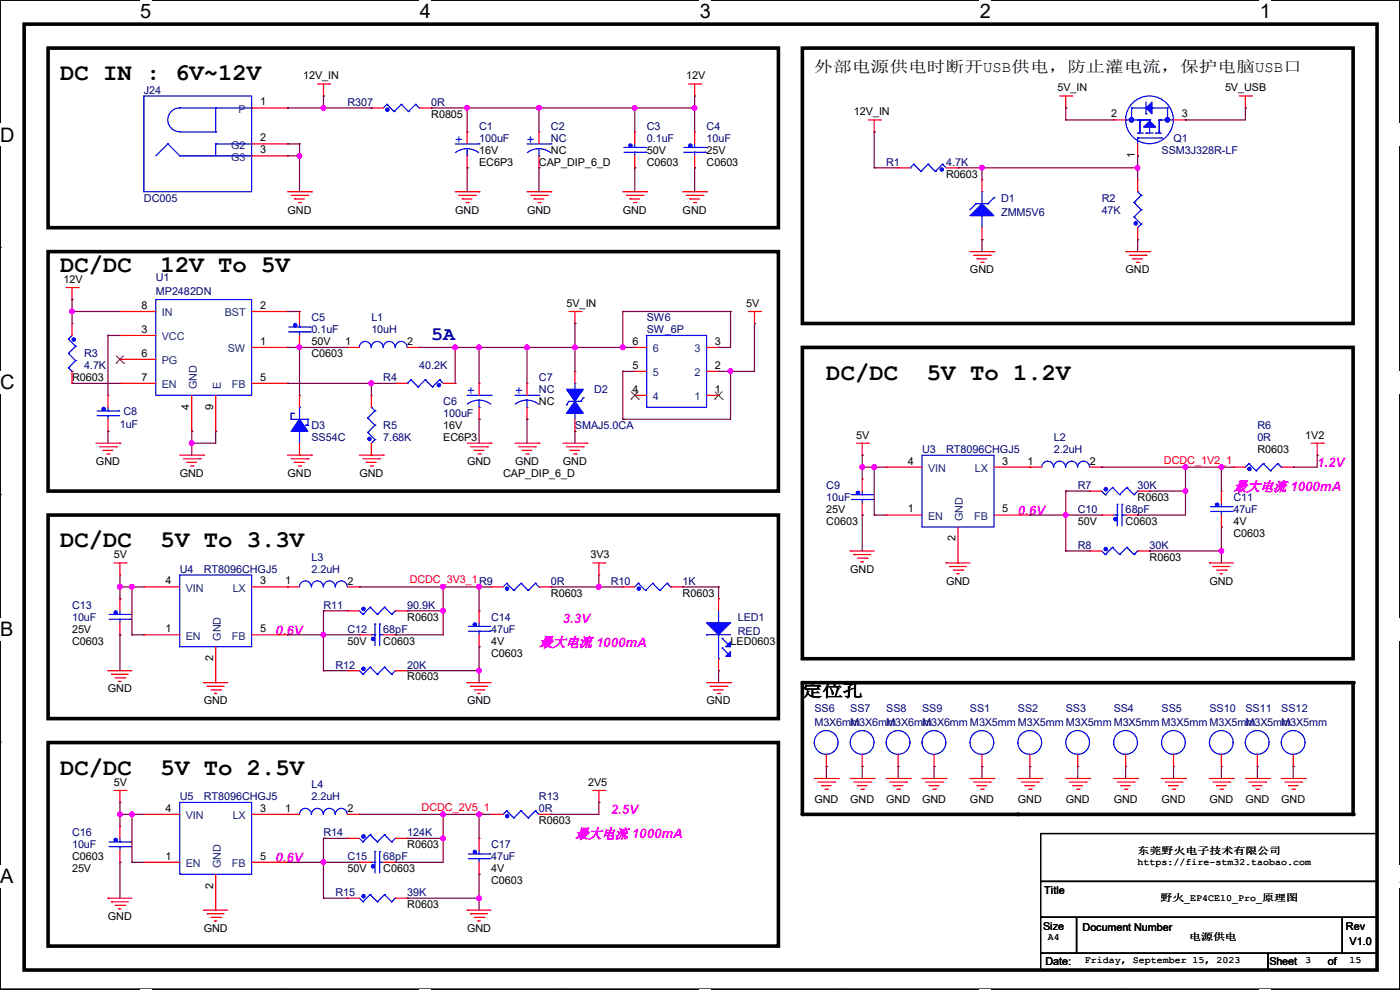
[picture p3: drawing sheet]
<svg xmlns="http://www.w3.org/2000/svg" width="297mm" height="210mm" viewBox="0 0 297 210" stroke-linecap="round" stroke-linejoin="round" font-family="sans-serif">
<path d="M0 0h297v209.8h-297z" fill="none" stroke="#000" stroke-width=".25"/>
<g fill="#fff">
<path d="M29.7 0h2.4v4.8h-2.4z"/>
<path d="M29.7 209.8h2.4v.2h-2.4z"/>
</g>
<path d="M59.4 0h.1M59.4 209.8h.1" fill="none" stroke="#000" stroke-width=".25"/>
<g fill="#fff">
<path d="M89.1 0h2.3v4.8h-2.3z"/>
<path d="M89.1 209.8h2.3v.2h-2.3z"/>
</g>
<path d="M118.8 0h.1M118.8 209.8h.1" fill="none" stroke="#000" stroke-width=".25"/>
<g fill="#fff">
<path d="M148.5 0h2.3v4.8h-2.3z"/>
<path d="M148.5 209.8h2.3v.2h-2.3z"/>
</g>
<path d="M178.2 0h.1M178.2 209.8h.1" fill="none" stroke="#000" stroke-width=".25"/>
<g fill="#fff">
<path d="M207.9 0h2.3v4.8h-2.3z"/>
<path d="M207.9 209.8h2.3v.2h-2.3z"/>
</g>
<path d="M237.6 0h.1M237.6 209.8h.1" fill="none" stroke="#000" stroke-width=".25"/>
<g fill="#fff">
<path d="M267.3 0h2.3v4.8h-2.3z"/>
<path d="M267.3 209.8h2.3v.2h-2.3z"/>
<path d="M0 26.2h3.1v4.8h-3.1z"/>
<path d="M297 26.2v4.8z"/>
<path d="M0 78.7h3.1v4.7h-3.1z"/>
<path d="M297 78.7v4.7z"/>
</g>
<path d="M0 52.5h.1M297 52.5h.1" fill="none" stroke="#000" stroke-width=".25"/>
<g fill="#fff">
<path d="M0 131.1h2.9v4.8h-2.9z"/>
<path d="M297 131.1v4.8z"/>
</g>
<path d="M0 104.9h.1M297 104.9h.1" fill="none" stroke="#000" stroke-width=".25"/>
<g fill="#fff">
<path d="M0 183.6h2.9v4.7h-2.9z"/>
<path d="M296.9 183.6h.1v4.7h-.1z"/>
</g>
<path d="M0 157.4h.1M297 157.4h.1M220.8 176.8h71.3v10.2h-71.3zM220.8 187h71.3v7.6h-71.3zM220.8 194.6h7.6v7.6h-7.6zM228.4 194.6h56.4v7.6h-56.4zM284.8 194.6h7.3v7.6h-7.3zM220.8 202.2h48.2v3.6h-48.2zM269 202.2h23.1v3.6h-23.1z" fill="none" stroke="#000" stroke-width=".25"/>
<path d="M5.1 5.1h287v200.7h-287zM10.2 10.2h154.9v38.1h-154.9zM170.2 10.2h116.9v58.4h-116.9zM10.2 53.4h154.9v50.8h-154.9zM170.2 73.7h116.9v66h-116.9zM10.2 109.3h154.9v43.1h-154.9zM10.2 157.5h154.9v43.2h-154.9zM170.2 144.8h116.9v28h-116.9z" fill="none" stroke="#000" stroke-width=".76"/>
<g fill="#000">
<circle cx="170.2" cy="144.8" r=".38"/>
<circle cx="287.1" cy="144.8" r=".38"/>
<circle cx="170.2" cy="172.8" r=".38"/>
<circle cx="215.9" cy="172.8" r=".38"/>
<circle cx="287.1" cy="172.8" r=".38"/>
</g>
<g fill="none" stroke="#f00" stroke-width=".25">
<path d="M67.4 17.8h2.5M68.6 17.8v2.6M69.9 17.8h.1M146.1 17.8h2.5M147.4 17.8v2.6M148.6 17.8h.1M53.4 22.9h7.6M53.4 30.5h7.6M53.4 33.1h7.6M61 22.9h.1M61 30.5h.1M61 33.1h.1"/>
<path d="M68.6 20.4h.1M78.8 22.9h.1M78.8 22.9h2.5M88.9 22.9h2.6M91.5 22.9h.1M99.1 28h.1M99.1 35.6h.1M99.1 28v2.5M99.1 33.1v2.5M114.3 28h.1M114.3 35.6h.1M114.3 28v2.5"/>
<path d="M114.3 33.1v2.5M134.7 28h.1M134.7 35.6h.1M134.7 28v2.5M134.7 33.1v2.5M147.4 20.4h.1M147.4 28h.1M147.4 35.6h.1M147.4 28v2.5M147.4 33.1v2.5M184.2 25.4h2.5M185.5 28h.1"/>
<path d="M185.5 25.4v2.6M186.7 25.4h.1M190.5 35.6h.1M190.5 35.6h2.6M200.7 35.6h2.5M203.2 35.6h.1M208.3 38.1h.1M208.3 38.1v2.6M224.8 20.4h2.6M226.1 22.9h.1M226.1 20.4v2.5M227.4 20.4h.1"/>
<path d="M236.3 25.4h.1M236.3 25.4h2.5M241.3 33.1h.1M241.3 38.1h.1M241.3 30.5v2.6M241.3 38.1v2.6M249 25.4h2.5M251.5 25.4h.1M262.9 20.4h2.6M264.2 22.9h.1M264.2 20.4v2.5M265.5 20.4h.1"/>
<path d="M61 40.7h5.1M61.8 41.4h3.5M62.5 42.2h.1M62.5 42.2h2.1M63.3 43h.5M63.8 43h.1M65.3 41.4h.1M66.1 40.7h.1M96.6 40.7h5M97.3 41.4h3.6M98.1 42.2h.1M98.1 42.2h2"/>
<path d="M98.8 43h.6M99.4 43h.1M100.9 41.4h.1M101.6 40.7h.1M111.8 40.7h5.1M112.6 41.4h3.5M113.3 42.2h.1M113.3 42.2h2.1M114.1 43h.5M114.6 43h.1M116.1 41.4h.1M116.9 40.7h.1"/>
<path d="M132.1 40.7h5.1M132.9 41.4h3.5M133.6 42.2h.1M133.6 42.2h2.1M134.4 43h.5M134.9 43h.1M136.4 41.4h.1M137.2 40.7h.1M144.8 40.7h5.1M145.6 41.4h3.5M146.3 42.2h.1M146.3 42.2h2.1"/>
<path d="M147.1 43h.5M147.6 43h.1M149.1 41.4h.1M149.9 40.7h.1M205.8 53.4h5.1M206.5 54.1h3.6M207.3 54.9h.1M207.3 54.9h2M208.1 55.7h.5M208.3 50.8h.1M208.3 48.3v2.5M208.6 55.7h.1"/>
<path d="M210.1 54.1h.1M210.9 53.4h.1M238.8 53.4h5.1M239.6 54.1h3.5M240.3 54.9h.1M240.3 54.9h2.1M241.1 55.7h.5M241.3 50.8h.1M241.3 48.3v2.5M241.6 55.7h.1M243.1 54.1h.1M243.9 53.4h.1"/>
<path d="M14 61h2.6M15.3 63.5h.1M15.3 68.6h.1M15.3 61v2.5M15.3 68.6v2.6M15.3 78.8v2.5M16.6 61h.1M25.4 66.1h.1M25.4 71.2h.1M25.4 76.2h.1M25.4 66.1h7.7M25.4 71.2h7.7"/>
<path d="M25.4 76.2h7.7M53.4 66.1h7.6M53.4 73.7h7.6M61 66.1h.1M61 73.7h.1M63.5 66.1h.1M63.5 73.7h.1M63.5 66.1v2.5M63.5 71.2v2.5M73.7 73.7h.1M73.7 73.7h2.5M86.4 73.7h2.5"/>
<path d="M88.9 73.7h.1M120.7 66.1h2.5M122 68.6h.1M122 78.8h.1M122 66.1v2.5M122 78.8v2.5M123.2 66.1h.1M134.7 78.8h.1M134.7 73.7h.1M134.7 73.7h2.5M134.7 78.8h2.5M149.9 73.7h2.5"/>
<path d="M149.9 78.8h2.5M152.4 78.8h.1M152.4 73.7h.1M158.8 66.1h2.5M160.1 68.6h.1M160.1 66.1v2.5M161.3 66.1h.1M15.3 81.3h.1M20.4 94h5M21.1 94.8h3.6M21.9 95.5h.1M21.9 95.5h2"/>
<path d="M22.6 96.3h.6M22.9 83.9h.1M22.9 91.5h.1M22.9 83.9v2.5M22.9 88.9v2.6M23.2 96.3h.1M24.7 94.8h.1M25.4 94h.1M25.4 81.3h.1M25.4 81.3h7.7M38.1 96.6h5.1M38.9 97.3h3.6"/>
<path d="M39.7 98.1h.1M39.7 98.1h2M40.4 98.8h.5M40.7 91.5h.1M40.7 83.9v7.6M40.9 98.8h.1M42.5 97.3h.1M43.2 96.6h.1M45.8 91.5h.1M45.8 83.9v7.6M53.4 81.3h7.6M61 81.3h.1"/>
<path d="M61 96.6h5.1M61.8 97.3h3.5M62.5 98.1h.1M62.5 98.1h2.1M63.3 98.8h.5M63.5 96.6h.1M63.5 83.9h.1M63.5 83.9v2.5M63.5 94v2.6M63.8 98.8h.1M65.3 97.3h.1M66.1 96.6h.1"/>
<path d="M76.2 96.6h5.1M77 97.3h3.6M77.8 98.1h.1M77.8 98.1h2M78.5 98.8h.5M78.8 96.6h.1M78.8 83.9h.1M78.8 83.9v2.5M78.8 94v2.6M79 98.8h.1M80.6 97.3h.1M81.3 96.6h.1"/>
<path d="M83.9 81.3h.1M83.9 81.3h2.5M94 81.3h2.6M96.6 81.3h.1M99.1 94h5.1M99.9 94.8h3.5M100.6 95.5h.1M100.6 95.5h2.1M101.4 96.3h.5M101.6 81.3h.1M101.6 88.9h.1M101.6 81.3v2.6"/>
<path d="M101.6 86.4v2.5M101.9 96.3h.1M103.4 94.8h.1M104.2 94h.1M109.3 94h5M110 94.8h3.6M110.8 95.5h.1M110.8 95.5h2M111.5 96.3h.6M111.8 81.3h.1M111.8 88.9h.1M111.8 81.3v2.6"/>
<path d="M111.8 86.4v2.5M112.1 96.3h.1M113.6 94.8h.1M114.3 94h.1M119.4 94h5.1M120.2 94.8h3.5M120.9 95.5h.1M120.9 95.5h2.1M121.7 96.3h.5M122 91.5h.1M122 88.9v2.6M122.2 96.3h.1"/>
<path d="M123.7 94.8h.1M124.5 94h.1M134.7 83.9h.1M134.7 83.9h2.5M149.9 83.9h2.5M152.4 83.9h.1M181.7 94h2.5M182.9 96.6h.1M182.9 94v2.6M184.2 94h.1M188 99.1h.1M188 99.1h7.6"/>
<path d="M210.9 99.1h10.1M218.5 99.1h.1M231.2 99.1h2.5M233.7 99.1h.1M261.7 99.1h.1M261.7 99.1h2.5M271.8 99.1h2.6M274.4 99.1h.1M278.2 94h2.5M279.4 96.6h.1M279.4 94v2.6M280.7 94h.1"/>
<path d="M24.2 119.4h2.5M25.4 119.4v2.6M26.7 119.4h.1M125.8 119.4h2.5M127 119.4v2.6M128.3 119.4h.1M180.4 116.9h.1M180.4 116.9h5.1M181.1 117.6h.1M181.1 117.6h3.6M181.9 118.4h2M182.7 119.2h.1"/>
<path d="M182.7 119.2h.5M182.9 101.6h.1M182.9 109.3h.1M182.9 101.6v2.6M182.9 106.7v2.6M183.9 118.4h.1M188 109.3h.1M188 109.3h7.6M200.7 119.4h.1M200.7 119.4h5.1M203.2 119.4h.1M203.2 111.8v7.6"/>
<path d="M210.9 109.3h7.6M218.5 109.3h.1M231.2 104.2h.1M231.2 116.9h.1M231.2 116.9h2.5M231.2 104.2h2.5M233.7 109.3h.1M233.7 109.3h2.6M238.8 109.3h2.5M241.3 109.3h.1M241.3 116.9h2.6M241.3 104.2h2.6"/>
<path d="M243.9 104.2h.1M243.9 116.9h.1M256.6 119.4h.1M256.6 119.4h5.1M259.1 104.2h.1M259.1 111.8h.1M259.1 104.2v2.5M259.1 109.3v2.5M25.4 122h.1M25.4 127h.1M25.4 134.7h.1M25.4 127v2.6"/>
<path d="M25.4 132.1v2.6M30.5 124.5h.1M30.5 134.7h.1M30.5 134.7h7.6M30.5 124.5h7.6M45.8 137.2v7.6M53.4 134.7h7.6M53.4 124.5h10.1M61 134.7h.1M61 124.5h.1M73.7 129.6h.1M73.7 124.5h2.5"/>
<path d="M73.7 129.6h2.5M76.2 134.7h.1M76.2 124.5h.1M76.2 134.7h2.6M81.3 134.7h2.6M83.9 134.7h.1M83.9 129.6h2.5M86.4 129.6h.1M101.6 129.6h.1M101.6 137.2h.1M101.6 129.6v2.5M101.6 134.7v2.5"/>
<path d="M104.2 124.5h.1M104.2 124.5h2.5M114.3 124.5h2.6M116.9 124.5h.1M127 122h.1M132.1 124.5h.1M132.1 124.5h2.6M142.3 124.5h2.5M144.8 124.5h.1M152.4 127h.1M152.4 127v2.6M152.4 139.7v2.6"/>
<path d="M201.5 120.2h.1M201.5 120.2h3.5M202.2 120.9h2.1M203 121.7h.1M203 121.7h.5M204.3 120.9h.1M257.3 120.2h.1M257.3 120.2h3.6M258.1 120.9h2M258.9 121.7h.1M258.9 121.7h.5M260.1 120.9h.1"/>
<path d="M22.9 142.3h.1M22.9 142.3h5.1M23.7 143h.1M23.7 143h3.5M24.4 143.8h2.1M25.2 144.6h.1M25.2 144.6h.5M26.5 143.8h.1M43.2 144.8h.1M43.2 144.8h5.1M44 145.6h.1M44 145.6h3.5"/>
<path d="M44.7 146.3h2.1M45.5 147.1h.1M45.5 147.1h.5M45.8 144.8h.1M46.8 146.3h.1M73.7 142.3h.1M73.7 142.3h2.5M83.9 142.3h2.5M86.4 142.3h.1M99.1 144.8h.1M99.1 144.8h5.1M99.9 145.6h.1"/>
<path d="M99.9 145.6h3.5M100.6 146.3h2.1M101.4 147.1h.1M101.4 147.1h.5M102.7 146.3h.1M149.9 144.8h5.1M150.7 145.6h3.5M151.4 146.3h.1M151.4 146.3h2.1M152.2 147.1h.5M152.4 142.3h.1M152.7 147.1h.1"/>
<path d="M154.2 145.6h.1M155 144.8h.1M24.2 167.7h2.5M25.4 170.2h.1M25.4 175.3h.1M25.4 167.7v2.5M25.4 175.3v2.5M26.7 167.7h.1M30.5 172.8h.1M30.5 172.8h7.6M53.4 172.8h10.1M61 172.8h.1"/>
<path d="M73.7 177.8h.1M73.7 177.8h2.5M73.7 172.8h2.5M76.2 172.8h.1M83.9 177.8h2.5M86.4 177.8h.1M101.6 177.8h.1M101.6 177.8v2.6M104.2 172.8h.1M104.2 172.8h2.5M114.3 172.8h2.6M116.9 172.8h.1"/>
<path d="M125.8 167.7h2.5M127 170.2h.1M127 167.7v2.5M128.3 167.7h.1M172.8 165.1h5M173.5 165.9h3.6M174.3 166.7h.1M174.3 166.7h2M175 167.4h.6M175.3 162.6h.1M175.3 160.1v2.5M175.6 167.4h.1"/>
<path d="M177.1 165.9h.1M177.8 165.1h.1M180.4 165.1h5.1M181.1 165.9h3.6M181.9 166.7h.1M181.9 166.7h2M182.7 167.4h.5M182.9 162.6h.1M182.9 160.1v2.5M183.2 167.4h.1M184.7 165.9h.1M185.5 165.1h.1"/>
<path d="M188 165.1h5.1M188.8 165.9h3.5M189.5 166.7h.1M189.5 166.7h2.1M190.3 167.4h.5M190.5 162.6h.1M190.5 160.1v2.5M190.8 167.4h.1M192.3 165.9h.1M193.1 165.1h.1M195.6 165.1h5.1M196.4 165.9h3.5"/>
<path d="M197.1 166.7h.1M197.1 166.7h2.1M197.9 167.4h.5M198.2 162.6h.1M198.2 160.1v2.5M198.4 167.4h.1M199.9 165.9h.1M200.7 165.1h.1M205.8 165.1h5.1M206.5 165.9h3.6M207.3 166.7h.1M207.3 166.7h2"/>
<path d="M208.1 167.4h.5M208.3 162.6h.1M208.3 160.1v2.5M208.6 167.4h.1M210.1 165.9h.1M210.9 165.1h.1M215.9 165.1h5.1M216.7 165.9h3.6M217.5 166.7h.1M217.5 166.7h2M218.2 167.4h.5M218.5 162.6h.1"/>
<path d="M218.5 160.1v2.5M218.7 167.4h.1M220.3 165.9h.1M221 165.1h.1M226.1 165.1h5.1M226.9 165.9h3.5M227.6 166.7h.1M227.6 166.7h2.1M228.4 167.4h.5M228.6 162.6h.1M228.6 160.1v2.5M228.9 167.4h.1"/>
<path d="M230.4 165.9h.1M231.2 165.1h.1M236.3 165.1h5M237 165.9h3.6M237.8 166.7h.1M237.8 166.7h2M238.5 167.4h.6M238.8 162.6h.1M238.8 160.1v2.5M239.1 167.4h.1M240.6 165.9h.1M241.3 165.1h.1"/>
<path d="M246.4 165.1h5.1M247.2 165.9h3.5M247.9 166.7h.1M247.9 166.7h2.1M248.7 167.4h.5M249 162.6h.1M249 160.1v2.5M249.2 167.4h.1M250.7 165.9h.1M251.5 165.1h.1M256.6 165.1h5.1M257.3 165.9h3.6"/>
<path d="M258.1 166.7h.1M258.1 166.7h2M258.9 167.4h.5M259.1 162.6h.1M259.1 160.1v2.5M259.4 167.4h.1M260.9 165.9h.1M261.7 165.1h.1M264.2 165.1h5.1M265 165.9h3.5M265.7 166.7h.1M265.7 166.7h2.1"/>
<path d="M266.5 167.4h.5M266.7 162.6h.1M266.7 160.1v2.5M267 167.4h.1M268.5 165.9h.1M269.3 165.1h.1M271.8 165.1h5.1M272.6 165.9h3.5M273.3 166.7h.1M273.3 166.7h2.1M274.1 167.4h.5M274.4 162.6h.1"/>
<path d="M274.4 160.1v2.5M274.6 167.4h.1M276.1 165.9h.1M276.9 165.1h.1M22.9 190.5h.1M22.9 190.5h5.1M23.7 191.3h.1M23.7 191.3h3.5M24.4 192.1h2.1M25.2 192.8h.1M25.2 192.8h.5M25.4 182.9h.1"/>
<path d="M25.4 180.4v2.5M26.5 192.1h.1M30.5 182.9h.1M30.5 182.9h7.6M43.2 193.1h.1M43.2 193.1h5.1M44 193.8h.1M44 193.8h3.5M44.7 194.6h2.1M45.5 195.4h.1M45.5 195.4h.5M45.8 193.1h.1"/>
<path d="M45.8 185.5v7.6M46.8 194.6h.1M53.4 182.9h7.6M61 182.9h.1M73.7 190.5h.1M73.7 190.5h2.5M76.2 182.9h.1M76.2 182.9h2.6M81.3 182.9h2.6M83.9 182.9h.1M83.9 190.5h2.5M86.4 190.5h.1"/>
<path d="M99.1 193.1h.1M99.1 193.1h5.1M99.9 193.8h.1M99.9 193.8h3.5M100.6 194.6h2.1M101.4 195.4h.1M101.4 195.4h.5M101.6 185.5h.1M101.6 182.9v2.6M102.7 194.6h.1"/>
</g>
<g fill="none" stroke="#00f" stroke-width=".25">
<path d="M30.5 20.4h22.9v20.3h-22.9zM35.6 30.5h.1M35.6 30.5l-2.5 2.6M35.6 30.5l2.5 2.6M38.1 33.1h.1M38.1 28h7.7M38.1 33.1h15.3M45.8 28h.1M45.8 22.9h.1M45.8 30.5h.1M45.8 30.5h7.6M45.8 22.9v5.1"/>
<path d="M45.8 30.5v2.6M53.4 33.1h.1M53.4 22.9h-15.2a2.52 2.52 0 0 0-2.6 2.5 2.52 2.52 0 0 0 2.6 2.5h-.1M53.4 22.9h.1M53.4 30.5h.1M82.1 22.1h.1M82.1 22.1l-.8 .8M82.1 22.1l1.5 1.6M83.6 23.7h.1M85.1 22.1h.1M85.1 22.1l-1.5 1.6M85.1 22.1l1.6 1.6"/>
<path d="M86.7 23.7h.1M88.2 22.1h.1M88.2 22.1l-1.5 1.6M88.2 22.1l.7 .8M88.9 22.9h.1M96.6 30.5h5M99.1 33.1h.1M99.1 31.5l1.6 .4 .9 .5M99.1 31.5l-1.1 .2-1.4 .7M99.1 31.5v1.6M101.6 30.5h.1M111.8 30.5h5.1"/>
<path d="M114.3 33.1h.1M114.3 31.5l1.6 .4 .9 .5M114.3 31.5l-1 .2-1.4 .7M114.3 31.5v1.6M116.9 30.5h.1M132.4 32.3h4.5M132.4 31.3h4.5M134.7 32.3h.1M134.7 31.3h.1M134.7 30.5v.8M134.7 32.3v.8M136.9 32.3h.1"/>
<path d="M136.9 31.3h.1M145.1 32.3h4.5M145.1 31.3h4.5M147.4 32.3h.1M147.4 31.3h.1M147.4 30.5v.8M147.4 32.3v.8M149.6 32.3h.1M149.6 31.3h.1M193.1 35.6h.1M193.8 34.8h.1M193.8 34.8l1.6 1.6"/>
<path d="M193.8 34.8l-.7 .8M195.4 36.4h.1M196.9 34.8h.1M196.9 34.8l1.5 1.6M196.9 34.8l-1.5 1.6M198.4 36.4h.1M199.9 34.8h.1M199.9 34.8l.8 .8M199.9 34.8l-1.5 1.6M238.8 25.4h.1M238.8 25.4h5.1M240.1 22.9h.1"/>
<path d="M240.1 22.9h3M240.1 22.9v2.5M241.3 25.4h.1M241.3 28.2h.1M241.3 29.3h.1M241.3 28.2h1.3M241.3 29.3v1.2M241.3 29.3h5.1M241.9 25.7h.1M241.9 25.4h.1M241.9 25.4v2.8M243.1 28.2h.1"/>
<path d="M243.1 24.2h.1M243.1 28.2h1.5M243.1 21.6v2.6M243.9 25.4h.1M243.9 25.4v2.8M244.4 22.9h.1M244.4 22.9h3.3M245.2 28.2h.1M245.2 28.2h1.2M245.9 25.4h.1M245.9 28h.1M245.9 28.2h.1"/>
<path d="M245.9 25.4h3.1M245.9 25.4v2.8M246.4 29.3h.1M247.7 22.9h.1M247.7 22.9v2.5M207.1 43.2h.1M207.1 43.2h2.5M207.1 43.2l-1.3 1.3M208.3 45.8h.1M208.3 40.7h.1M208.3 40.7v2.5M208.3 45.8v2.5"/>
<path d="M209.6 43.2h.1M210.9 42h.1M210.9 42l-1.3 1.2M240.6 46h.1M240.6 43h.1M240.6 46l1.5 1.5M240.6 43l1.5 1.5M241.3 40.7h.1M241.3 40.7l.8 .7M242.1 47.5h.1M242.1 44.5h.1M242.1 41.4h.1"/>
<path d="M242.1 47.5l-.8 .8M242.1 44.5l-1.5 1.5M242.1 41.4l-1.5 1.6M14.5 71.9h.1M14.5 75h.1M14.5 78h.1M14.5 71.9l1.5 1.5M14.5 75l1.5 1.5M14.5 78l.8 .8M15.3 78.8h.1M15.3 71.2l-.8 .7M16 73.4h.1"/>
<path d="M16 76.5h.1M16 73.4l-1.5 1.6M16 76.5l-1.5 1.5M33.1 63.5h20.3v20.4h-20.3zM61.3 70.4h4.5M61.3 69.4h4.5M63.5 70.4h.1M63.5 69.4h.1M63.5 68.6v.8M63.5 70.4v.8M65.8 70.4h.1M65.8 69.4h.1"/>
<path d="M81.3 73.7a1.27 1.27 0 0 0-1.3-1.3 1.27 1.27 0 0 0-1.3 1.3 1.25 1.25 0 0 0-1.2-1.3 1.25 1.25 0 0 0-1.3 1.3M83.8 73.7a1.25 1.25 0 0 0-1.2-1.3 1.25 1.25 0 0 0-1.3 1.3M86.4 73.7a1.25 1.25 0 0 0-1.3-1.3 1.25 1.25 0 0 0-1.2 1.3M137.2 71.2h12.7v15.2h-12.7zM20.6 88.2h4.6M20.6 87.2h4.6M22.9 88.2h.1M22.9 87.2h.1M22.9 86.4v.8M22.9 88.2v.7M25.2 88.2h.1M25.2 87.2h.1"/>
<path d="M61.8 87.7h.1M61.8 87.7v1.2h3.5M61.8 87.7h.5M62.3 87.7h.1M63.5 91.5h.1M63.5 86.4h.1M63.5 86.4v2.5M63.5 91.5v2.5M64.8 90.2h.1M64.8 90.2h.5M65.3 88.9h.1M65.3 90.2h.1"/>
<path d="M65.3 88.9v1.3M78 91.7h.1M78 88.7h.1M78 91.7l1.5 1.6M78 88.7l1.5 1.5M78.8 86.4h.1M78.8 86.4l.7 .8M79.5 93.3h.1M79.5 90.2h.1M79.5 87.2h.1M79.5 93.3l-.7 .7M79.5 90.2l-1.5 1.5"/>
<path d="M79.5 87.2l-1.5 1.5M86.4 81.3h.1M87.2 80.6h.1M87.2 80.6l1.5 1.5M87.2 80.6l-.8 .7M88.7 82.1h.1M90.2 80.6h.1M90.2 80.6l1.5 1.5M90.2 80.6l-1.5 1.5M91.7 82.1h.1M93.3 80.6h.1M93.3 80.6l.7 .7"/>
<path d="M93.3 80.6l-1.6 1.5M99.1 83.9h5.1M101.6 86.4h.1M101.6 84.9l1.6 .3 .9 .5M101.6 84.9l-1 .1-1.4 .7M101.6 84.9v1.5M104.2 83.9h.1M109.3 83.9h5M111.8 86.4h.1M111.8 84.9l1.6 .3 .9 .5M111.8 84.9l-1.1 .1-1.4 .7M111.8 84.9v1.5"/>
<path d="M114.3 83.9h.1M120.2 85.9h.1M122 81.3h.1M122 87.7h.1M122 81.3v1.3M122 87.7v1.2M123.2 85.1h.1M123.2 85.1h-2.5l-.5 .8M123.7 84.4h.1M123.7 84.4l-.5 .7M195.6 96.6h15.3v15.2h-15.3zM223.5 99.1a1.25 1.25 0 0 0-1.2-1.3 1.25 1.25 0 0 0-1.3 1.3"/>
<path d="M226.1 99.1a1.25 1.25 0 0 0-1.3-1.3 1.25 1.25 0 0 0-1.2 1.3M228.6 99.1a1.25 1.25 0 0 0-1.2-1.3 1.25 1.25 0 0 0-1.3 1.3M231.1 99.1a1.25 1.25 0 0 0-1.2-1.3 1.25 1.25 0 0 0-1.3 1.3M265 98.3h.1M265 98.3l-.8 .8M265 98.3l1.5 1.6M266.5 99.9h.1M268 98.3h.1M268 98.3l-1.5 1.6M268 98.3l1.5 1.6M269.5 99.9h.1M271.1 98.3h.1"/>
<path d="M271.1 98.3l-1.6 1.6M271.1 98.3l.7 .8M271.8 99.1h.1M180.6 106h4.6M180.6 104.9h4.6M182.9 106h.1M182.9 104.9h.1M182.9 104.2v.7M182.9 106v.7M185.2 106h.1M185.2 104.9h.1M233.7 104.2l.8 .7"/>
<path d="M233.7 116.9l.8 .7M234.5 104.9h.1M234.5 117.6h.1M236 103.4h.1M236 116.1h.1M236 103.4l-1.5 1.5M236 103.4l1.5 1.5M236 116.1l-1.5 1.5M236 116.1l1.5 1.5M236.3 109.3h.7M237 107h.1M237 109.3h.1"/>
<path d="M237 107v4.5M237.5 104.9h.1M237.5 117.6h.1M238 107h.1M238 109.3h.1M238 107v4.5M238 109.3h.8M239.1 103.4h.1M239.1 116.1h.1M239.1 103.4l-1.6 1.5M239.1 103.4l1.5 1.5M239.1 116.1l-1.6 1.5"/>
<path d="M239.1 116.1l1.5 1.5M240.6 104.9h.1M240.6 117.6h.1M241.3 104.2h.1M241.3 116.9h.1M241.3 104.2l-.7 .7M241.3 116.9l-.7 .7M256.8 108.5h4.6M256.8 107.5h4.6M259.1 108.5h.1M259.1 107.5h.1M259.1 106.7v.8"/>
<path d="M259.1 108.5v.8M261.4 108.5h.1M261.4 107.5h.1M23.2 131.4h4.5M23.2 130.3h4.5M25.4 131.4h.1M25.4 130.3h.1M25.4 129.6v.7M25.4 131.4v.7M27.7 131.4h.1M27.7 130.3h.1M38.1 122h15.3v15.2h-15.3z"/>
<path d="M66 124.5a1.25 1.25 0 0 0-1.2-1.3 1.25 1.25 0 0 0-1.3 1.3M68.6 124.5a1.25 1.25 0 0 0-1.3-1.3 1.25 1.25 0 0 0-1.2 1.3M71.1 124.5a1.25 1.25 0 0 0-1.2-1.3 1.25 1.25 0 0 0-1.3 1.3M73.7 124.5a1.25 1.25 0 0 0-1.3-1.3 1.25 1.25 0 0 0-1.2 1.3M76.2 129.6l.8 .7M77 130.3h.1M78.5 128.8h.1M78.5 128.8l-1.5 1.5M78.5 128.8l1.6 1.5M78.8 134.7h.7M79.5 132.4h.1M79.5 134.7h.1"/>
<path d="M79.5 132.4v4.5M80.1 130.3h.1M80.6 132.4h.1M80.6 134.7h.1M80.6 132.4v4.5M80.6 134.7h.7M81.6 128.8h.1M81.6 128.8l-1.5 1.5M81.6 128.8l1.5 1.5M83.1 130.3h.1M83.9 129.6h.1M83.9 129.6l-.8 .7"/>
<path d="M99.4 133.9h4.5M99.4 132.9h4.5M101.6 133.9h.1M101.6 132.9h.1M101.6 132.1v.8M101.6 133.9v.8M103.9 133.9h.1M103.9 132.9h.1M107.5 123.7h.1M107.5 123.7l-.8 .8M107.5 123.7l1.5 1.6M109 125.3h.1"/>
<path d="M110.5 123.7h.1M110.5 123.7l-1.5 1.6M110.5 123.7l1.6 1.6M112.1 125.3h.1M113.6 123.7h.1M113.6 123.7l-1.5 1.6M113.6 123.7l.7 .8M114.3 124.5h.1M135.4 123.7h.1M135.4 123.7l-.7 .8M135.4 123.7l1.5 1.6M136.9 125.3h.1"/>
<path d="M138.5 123.7h.1M138.5 123.7l-1.6 1.6M138.5 123.7l1.5 1.6M140 125.3h.1M141.5 123.7h.1M141.5 123.7l.8 .8M141.5 123.7l-1.5 1.6M142.3 124.5h.1M149.9 134.7h.1M149.9 134.7h5.1M152.4 132.1h.1M152.4 139.7h.1"/>
<path d="M152.4 129.6v2.5M152.4 134.7v5M153.2 135.4h.1M153.2 137.5h.1M153.2 135.4l1.3 1.3M153.2 137.5l1.3 1.2M76.2 142.3l.8 .7M77 143h.1M78.5 141.5h.1M78.5 141.5l-1.5 1.5M78.5 141.5l1.6 1.5M80.1 143h.1"/>
<path d="M81.6 141.5h.1M81.6 141.5l-1.5 1.5M81.6 141.5l1.5 1.5M83.1 143h.1M83.9 142.3h.1M83.9 142.3l-.8 .7M23.2 179.6h4.5M23.2 178.6h4.5M25.4 179.6h.1M25.4 178.6h.1M25.4 177.8v.8M25.4 179.6v.8"/>
<path d="M27.7 179.6h.1M27.7 178.6h.1M38.1 170.2h15.3v15.3h-15.3zM63.5 172.8a1.25 1.25 0 0 1 1.3-1.3 1.25 1.25 0 0 1 1.2 1.3M66.1 172.8a1.25 1.25 0 0 1 1.2-1.3 1.25 1.25 0 0 1 1.3 1.3M68.6 172.8a1.25 1.25 0 0 1 1.3-1.3 1.25 1.25 0 0 1 1.2 1.3M71.2 172.8a1.25 1.25 0 0 1 1.2-1.3 1.25 1.25 0 0 1 1.3 1.3M76.2 177.8l.8 .8M77 178.6h.1M78.5 177.1h.1M78.5 177.1l-1.5 1.5M78.5 177.1l1.6 1.5"/>
<path d="M80.1 178.6h.1M81.6 177.1h.1M81.6 177.1l-1.5 1.5M81.6 177.1l1.5 1.5M83.1 178.6h.1M83.9 177.8h.1M83.9 177.8l-.8 .8M107.5 172h.1M107.5 172l-.8 .8M107.5 172l1.5 1.5M109 173.5h.1M110.5 172h.1"/>
<path d="M110.5 172l-1.5 1.5M110.5 172l1.6 1.5M112.1 173.5h.1M113.6 172h.1M113.6 172l-1.5 1.5M113.6 172l.7 .8M114.3 172.8h.1M76.2 190.5l.8 .8M77 191.3h.1M78.5 189.8h.1M78.5 189.8l-1.5 1.5M78.5 189.8l1.6 1.5"/>
<path d="M78.8 182.9h.7M79.5 180.6h.1M79.5 182.9h.1M79.5 180.6v4.6M80.1 191.3h.1M80.6 180.6h.1M80.6 182.9h.1M80.6 180.6v4.6M80.6 182.9h.7M81.6 189.8h.1M81.6 189.8l-1.5 1.5M81.6 189.8l1.5 1.5"/>
<path d="M83.1 191.3h.1M83.9 190.5h.1M83.9 190.5l-.8 .8M99.4 182.2h4.5M99.4 181.1h4.5M101.6 182.2h.1M101.6 181.1h.1M101.6 180.4v.7M101.6 182.2v.7M103.9 182.2h.1M103.9 181.1h.1"/>
<circle cx="243.9" cy="25.4" r="5.1"/>
<circle cx="175.3" cy="157.5" r="2.52"/>
<circle cx="182.9" cy="157.5" r="2.52"/>
<circle cx="190.5" cy="157.5" r="2.52"/>
<circle cx="198.1" cy="157.5" r="2.52"/>
<circle cx="208.3" cy="157.5" r="2.52"/>
<circle cx="218.5" cy="157.5" r="2.52"/>
<circle cx="228.6" cy="157.5" r="2.52"/>
<circle cx="238.8" cy="157.5" r="2.52"/>
<circle cx="248.9" cy="157.5" r="2.52"/>
<circle cx="259.1" cy="157.5" r="2.52"/>
<circle cx="266.7" cy="157.5" r="2.52"/>
<circle cx="274.3" cy="157.5" r="2.52"/>
</g>
<g fill="#00f" stroke="#00f" stroke-width=".25">
<path d="M244.4 21.6v2.6l-1.3-1.3z"/>
<path d="M243.9 25.7l1.3 1.3h-2.6z"/>
<path d="M208.3 43.2l2.6 2.6h-5.1z"/>
<path d="M149.9 132.1h5.1l-2.6 2.6z"/>
<path d="M154 137.2l1-1v1z"/>
<path d="M154 139.2l1-1v1z"/>
<path d="M122 85.1l1.7 2.6h-3.5z" fill-rule="evenodd"/>
<path d="M120.2 82.6h3.5l-1.7 2.5z" fill-rule="evenodd"/>
<path d="M63.5 88.9l1.8 2.6h-3.5z" fill-rule="evenodd"/>
<circle cx="77.1" cy="177.4" r=".36"/>
<circle cx="240.1" cy="25.4" r=".49"/>
<circle cx="247.7" cy="25.4" r=".49"/>
<circle cx="234.6" cy="103.8" r=".36"/>
<circle cx="146.5" cy="30.9" r=".36"/>
<circle cx="79.1" cy="135.5" r=".36"/>
<circle cx="77.1" cy="141.9" r=".36"/>
<circle cx="236.6" cy="110.1" r=".36"/>
<circle cx="78.4" cy="93.1" r=".36"/>
<circle cx="79.1" cy="183.8" r=".36"/>
<circle cx="234.6" cy="116.5" r=".36"/>
<circle cx="133.8" cy="30.9" r=".36"/>
<circle cx="100.7" cy="132.5" r=".36"/>
<circle cx="77.1" cy="190.1" r=".36"/>
<circle cx="24.5" cy="129.9" r=".36"/>
<circle cx="258.2" cy="107.1" r=".36"/>
<circle cx="22" cy="86.8" r=".36"/>
<circle cx="82.2" cy="23.3" r=".36"/>
<circle cx="100.7" cy="180.7" r=".36"/>
<circle cx="182" cy="104.5" r=".36"/>
<circle cx="135.5" cy="124.9" r=".36"/>
<circle cx="24.5" cy="178.2" r=".36"/>
<circle cx="15.6" cy="72" r=".36"/>
<circle cx="107.6" cy="124.9" r=".36"/>
<circle cx="199.8" cy="36" r=".36"/>
<circle cx="77.1" cy="129.2" r=".36"/>
<circle cx="265.1" cy="99.5" r=".36"/>
<circle cx="107.6" cy="173.1" r=".36"/>
<circle cx="240.9" cy="47.4" r=".36"/>
<circle cx="93.1" cy="81.7" r=".36"/>
<circle cx="62.6" cy="69" r=".36"/>
</g>
<path d="M24.6 77h.1M24.7 75.5l1.5 1.5M26.2 75.5l-1.6 1.5M26.2 77h.1M133.9 84.7h.1M133.9 83.1l1.6 1.6M135.4 83.1l-1.5 1.6M135.5 84.7h.1M151.6 84.7h.1M151.7 83.1l1.5 1.6M153.2 83.1l-1.6 1.6M153.2 84.7h.1" fill="none" stroke="#804000" stroke-width=".21"/>
<g fill="none" stroke="#800040" stroke-width=".25">
<path d="M61 22.9h.1M61 30.5h.1M61 33.1h.1M61 22.9h17.8M61 30.5h2.5M61 33.1h2.5M63.5 30.5h.1M63.5 33.1h.1M63.5 30.5v10.2M68.6 20.4h.1M68.6 20.4v2.5M78.8 22.9h.1"/>
<path d="M91.5 22.9h.1M91.5 22.9h55.9M99.1 35.6h.1M99.1 22.9h.1M99.1 22.9v5.1M99.1 35.6v5.1M114.3 22.9h.1M114.3 35.6h.1M114.3 22.9v5.1M114.3 35.6v5.1M134.7 22.9h.1M134.7 35.6h.1"/>
<path d="M134.7 22.9v5.1M134.7 35.6v5.1M147.4 20.4h.1M147.4 35.6h.1M147.4 22.9h.1M147.4 20.4v7.6M147.4 35.6v5.1M185.5 35.6h.1M185.5 28h.1M185.5 35.6h5M185.5 28v7.6M203.2 35.6h.1"/>
<path d="M203.2 35.6h38.1M208.3 35.6h.1M208.3 35.6v2.5M226.1 22.9h.1M226.1 25.4h.1M226.1 25.4h10.2M226.1 22.9v2.5M241.3 33.1h.1M241.3 35.6h.1M241.3 33.1v5M251.5 25.4h.1M264.2 22.9h.1"/>
<path d="M264.2 22.9v2.5h-12.7M208.3 50.8h.1M208.3 50.8v2.6M241.3 50.8h.1M241.3 50.8v2.6M15.3 63.5h.1M15.3 66.1h.1M15.3 63.5v5.1M15.3 66.1h10.1M22.9 71.2h.1M22.9 71.2v12.7M22.9 71.2h2.5"/>
<path d="M61 66.1h.1M61 73.7h.1M61 66.1h2.5M61 73.7h12.7M63.5 73.7h.1M63.5 73.7v10.2M88.9 73.7h45.8M96.6 73.7h.1M96.6 73.7v7.6M101.6 73.7h.1M101.6 73.7v7.6M111.8 73.7h.1"/>
<path d="M111.8 73.7v7.6M122 73.7h.1M122 68.6h.1M122 68.6v10.2M132.1 66.1h.1M132.1 73.7h.1M132.1 78.8h.1M132.1 66.1h22.9M132.1 66.1v7.6M132.1 78.8v10.1M132.1 78.8h2.6M152.4 73.7h.1"/>
<path d="M152.4 78.8h.1M155 66.1h.1M155 78.8h.1M155 66.1v7.6h-2.6M155 78.8v10.1h-22.9M160.1 68.6h.1M160.1 68.6v10.2h-7.7M15.3 81.3h.1M15.3 81.3h10.1M22.9 91.5h.1M22.9 91.5v2.5M40.7 91.5h.1"/>
<path d="M40.7 94h.1M40.7 91.5v5.1M45.8 91.5h.1M45.8 91.5v2.5h-5.1M61 81.3h.1M61 81.3h22.9M78.8 81.3h.1M78.8 81.3v2.6M101.6 88.9h.1M101.6 88.9v5.1M111.8 88.9h.1M111.8 88.9v5.1"/>
<path d="M122 91.5h.1M122 91.5v2.5M132.1 88.9h.1M182.9 96.6h.1M182.9 99.1h.1M182.9 96.6v5M182.9 99.1h5.1M185.5 99.1h.1M185.5 99.1v10.2M233.7 99.1h.1M233.7 99.1h28M251.5 99.1h.1"/>
<path d="M251.5 99.1v10.2h-10.2M259.1 99.1h.1M259.1 99.1v5.1M274.4 99.1h.1M279.4 96.6h.1M279.4 96.6v2.5h-5M182.9 109.3h.1M182.9 109.3v7.6M185.5 109.3h.1M185.5 109.3h2.5M218.5 109.3h.1M218.5 109.3h15.2"/>
<path d="M226.1 104.2h.1M226.1 116.9h.1M226.1 109.3h.1M226.1 104.2v12.7M226.1 104.2h5.1M226.1 116.9h5.1M241.3 109.3h.1M243.9 104.2h.1M243.9 116.9h.1M243.9 104.2h7.6M243.9 116.9h15.2M251.5 104.2h.1"/>
<path d="M259.1 116.9h.1M259.1 111.8h.1M259.1 111.8v7.6M25.4 124.5h.1M25.4 127h.1M25.4 134.7h.1M25.4 124.5h5.1M25.4 122v5M25.4 134.7v7.6M28 124.5h.1M28 134.7h.1M28 124.5v10.2"/>
<path d="M28 134.7h2.5M61 134.7h.1M61 134.7h15.2M68.6 129.6h.1M68.6 134.7h.1M68.6 129.6v12.7M68.6 129.6h5.1M76.2 124.5h.1M76.2 124.5h28M83.9 134.7h.1M86.4 129.6h.1M86.4 129.6h7.6"/>
<path d="M94 124.5h.1M94 129.6h.1M94 124.5v10.2h-10.1M101.6 124.5h.1M101.6 137.2h.1M101.6 124.5v5.1M101.6 137.2v7.6M116.9 124.5h.1M116.9 124.5h15.2M127 124.5h.1M127 122v2.5M144.8 124.5h.1"/>
<path d="M144.8 124.5h7.6M152.4 124.5h.1M152.4 124.5v2.5M68.6 142.3h.1M68.6 142.3h5.1M86.4 142.3h.1M86.4 142.3h15.2M101.6 142.3h.1M152.4 142.3h.1M152.4 142.3v2.5M25.4 170.2h.1M25.4 172.8h.1"/>
<path d="M25.4 170.2v5.1M25.4 172.8h5.1M28 172.8h.1M28 172.8v10.1M68.6 177.8h.1M68.6 177.8v12.7M68.6 177.8h5.1M76.2 172.8h.1M76.2 172.8h28M86.4 177.8h.1M86.4 177.8h7.6M94 172.8h.1"/>
<path d="M94 177.8h.1M94 172.8v10.1h-10.1M101.6 172.8h.1M101.6 172.8v5M116.9 172.8h.1M127 170.2h.1M127 170.2v2.6h-10.1M175.3 162.6h.1M175.3 162.6v2.5M182.9 162.6h.1M182.9 162.6v2.5M190.5 162.6h.1"/>
<path d="M190.5 162.6v2.5M198.2 162.6h.1M198.2 162.6v2.5M208.3 162.6h.1M208.3 162.6v2.5M218.5 162.6h.1M218.5 162.6v2.5M228.6 162.6h.1M228.6 162.6v2.5M238.8 162.6h.1M238.8 162.6v2.5M249 162.6h.1"/>
<path d="M249 162.6v2.5M259.1 162.6h.1M259.1 162.6v2.5M266.7 162.6h.1M266.7 162.6v2.5M274.4 162.6h.1M274.4 162.6v2.5M25.4 182.9h.1M25.4 182.9v7.6M28 182.9h.1M28 182.9h2.5M61 182.9h.1"/>
<path d="M61 182.9h15.2M68.6 190.5h.1M68.6 182.9h.1M68.6 190.5h5.1M83.9 182.9h.1M86.4 190.5h.1M86.4 190.5h15.2M101.6 190.5h.1M101.6 185.5h.1M101.6 185.5v7.6"/>
</g>
<g fill="#f0f" stroke="#f0f" stroke-width=".25">
<circle cx="63.5" cy="33" r=".49"/>
<circle cx="134.6" cy="22.9" r=".49"/>
<circle cx="147.3" cy="22.9" r=".49"/>
<circle cx="78.8" cy="81.3" r=".49"/>
<circle cx="241.3" cy="35.6" r=".49"/>
<circle cx="208.3" cy="35.6" r=".49"/>
<circle cx="121.9" cy="73.7" r=".49"/>
<circle cx="68.6" cy="22.9" r=".49"/>
<circle cx="96.5" cy="73.7" r=".49"/>
<circle cx="15.3" cy="66.1" r=".49"/>
<circle cx="101.6" cy="73.7" r=".49"/>
<circle cx="63.5" cy="73.7" r=".49"/>
<circle cx="40.7" cy="94" r=".49"/>
<circle cx="114.3" cy="22.9" r=".49"/>
<circle cx="99.1" cy="22.9" r=".49"/>
<circle cx="111.8" cy="73.7" r=".49"/>
<circle cx="132.1" cy="73.7" r=".49"/>
<circle cx="155" cy="78.8" r=".49"/>
<circle cx="28" cy="124.5" r=".49"/>
<circle cx="94" cy="124.5" r=".49"/>
<circle cx="94" cy="129.6" r=".49"/>
<circle cx="101.6" cy="124.5" r=".49"/>
<circle cx="101.6" cy="142.3" r=".49"/>
<circle cx="127" cy="124.5" r=".49"/>
<circle cx="68.6" cy="134.6" r=".49"/>
<circle cx="25.4" cy="124.5" r=".49"/>
<circle cx="94" cy="177.8" r=".49"/>
<circle cx="94" cy="172.7" r=".49"/>
<circle cx="101.6" cy="190.5" r=".49"/>
<circle cx="101.6" cy="172.7" r=".49"/>
<circle cx="68.6" cy="182.9" r=".49"/>
<circle cx="25.4" cy="172.7" r=".49"/>
<circle cx="28" cy="172.7" r=".49"/>
<circle cx="185.4" cy="99.1" r=".49"/>
<circle cx="226.1" cy="109.2" r=".49"/>
<circle cx="251.5" cy="99.1" r=".49"/>
<circle cx="259.1" cy="116.9" r=".49"/>
<circle cx="251.5" cy="104.2" r=".49"/>
<circle cx="259.1" cy="99.1" r=".49"/>
<circle cx="182.9" cy="99.1" r=".49"/>
</g>
<g font-size="5.1">
<text x="12.7" y="17">DC IN : 6V~12V</text>
<text x="12.7" y="57.7">DC/DC</text>
<text x="34.1" y="57.7">12V To 5V</text>
<text x="175.3" y="80.5">DC/DC</text>
<text x="196.6" y="80.5">5V To 1.2V</text>
<text x="12.7" y="116.1">DC/DC</text>
<text x="34.1" y="116.1">5V To 3.3V</text>
<text x="12.7" y="164.3">DC/DC</text>
<text x="34.1" y="164.3">5V To 2.5V</text>
</g>
<g font-size="4.2">
<text x="29.7" y="3.9">5</text>
<text x="89.1" y="3.9">4</text>
<text x="148.5" y="3.9">3</text>
<text x="207.9" y="3.9">2</text>
<text x="267.3" y="3.9">1</text>
<text x="0" y="30.1">D</text>
<text x="0" y="82.5">C</text>
<text x="0" y="135">B</text>
<text x="0" y="187.4">A</text>
<text x="297" y="187.4">A</text>
</g>
<text font-size="4.1" fill="#0000a0" x="91.5" y="72.1">5A</text>
<text font-size="3.6" x="170.2" y="147.7">定位孔</text>
<text font-size="3.3" x="172.8" y="15.4">外部电源供电时断开USB供电，防止灌电流，保护电脑USB口</text>
<g font-size="3" fill="#f0f">
<text x="261.7" y="104.2">最大电流 1000mA</text>
<text x="114.3" y="137.2">最大电流 1000mA</text>
<text x="122" y="177.8">最大电流 1000mA</text>
</g>
<g font-size="2.8" fill="#00f">
<text x="96.6" y="30.5">+</text>
<text x="111.8" y="30.5">+</text>
<text x="99.1" y="83.9">+</text>
<text x="109.3" y="83.9">+</text>
</g>
<g font-size="2.8" fill="#f0f">
<text x="279.4" y="99.1">1.2V</text>
<text x="215.9" y="109.3">0.6V</text>
<text x="58.5" y="134.7">0.6V</text>
<text x="119.4" y="132.1">3.3V</text>
<text x="129.6" y="172.8">2.5V</text>
<text x="58.5" y="182.9">0.6V</text>
</g>
<g font-size="2.3">
<text x="64.3" y="16.8">12V_IN</text>
<text x="145.6" y="16.8">12V</text>
<text x="55.2" y="22.4">1</text>
<text x="224.3" y="19.4">5V_IN</text>
<text x="259.9" y="19.4">5V_USB</text>
<text x="55.2" y="30">2</text>
<text x="91.5" y="25">R0805</text>
<text x="181.1" y="24.5">12V_IN</text>
<text x="235.8" y="24.9">2</text>
<text x="250.7" y="24.9">3</text>
<text x="55.2" y="32.5">3</text>
<text x="101.6" y="32.6">16V</text>
<text x="101.6" y="35.1">EC6P3</text>
<text x="114.3" y="35.1">CAP_DIP_6_D</text>
<text x="116.9" y="32.6">NC</text>
<text x="137.2" y="35.1">C0603</text>
<text x="137.2" y="32.6">50V</text>
<text x="149.9" y="35.1">C0603</text>
<text x="149.9" y="32.6">25V</text>
<text x="240.8" y="33.6" transform="rotate(-90 240.8 33.6)">1</text>
<text x="200.7" y="37.7">R0603</text>
<text x="61" y="45.3">GND</text>
<text x="96.6" y="45.3">GND</text>
<text x="111.8" y="45.3">GND</text>
<text x="132.1" y="45.3">GND</text>
<text x="144.8" y="45.3">GND</text>
<text x="205.8" y="58">GND</text>
<text x="238.8" y="58">GND</text>
<text x="13.5" y="60">12V</text>
<text x="30" y="65.5">8</text>
<text x="55.2" y="65.5">2</text>
<text x="120.2" y="65.1">5V_IN</text>
<text x="158.3" y="65.1">5V</text>
<text x="30" y="70.6">3</text>
<text x="30" y="75.7">6</text>
<text x="55.2" y="73.2">1</text>
<text x="66.1" y="75.8">C0603</text>
<text x="66.1" y="73.2">50V</text>
<text x="73.2" y="73.2">1</text>
<text x="86.4" y="73.2">2</text>
<text x="134.2" y="73.2">6</text>
<text x="151.7" y="73.2">3</text>
<text x="15.3" y="80.9">R0603</text>
<text x="30" y="80.8">7</text>
<text x="55.2" y="80.8">5</text>
<text x="134.2" y="83.3">4</text>
<text x="134.2" y="78.2">5</text>
<text x="151.7" y="83.3">1</text>
<text x="151.7" y="78.2">2</text>
<text x="40.1" y="86.9" transform="rotate(-90 40.1 86.9)">4</text>
<text x="45.2" y="86.9" transform="rotate(-90 45.2 86.9)">9</text>
<text x="114.3" y="85.9">NC</text>
<text x="94" y="91">16V</text>
<text x="94" y="93.6">EC6P3</text>
<text x="181.7" y="93">5V</text>
<text x="276.9" y="93">1V2</text>
<text x="20.4" y="98.6">GND</text>
<text x="38.1" y="101.2">GND</text>
<text x="61" y="101.2">GND</text>
<text x="76.2" y="101.2">GND</text>
<text x="99.1" y="98.6">GND</text>
<text x="106.7" y="101.2">CAP_DIP_6_D</text>
<text x="109.3" y="98.6">GND</text>
<text x="119.4" y="98.6">GND</text>
<text x="192.6" y="98.6">4</text>
<text x="212.6" y="98.6">3</text>
<text x="218" y="98.6">1</text>
<text x="231.2" y="98.6">2</text>
<text x="266.7" y="96.1">R0603</text>
<text x="241.3" y="106.3">R0603</text>
<text x="175.3" y="111.3">C0603</text>
<text x="175.3" y="108.8">25V</text>
<text x="192.6" y="108.7">1</text>
<text x="212.6" y="108.7">5</text>
<text x="228.6" y="111.3">50V</text>
<text x="238.8" y="111.3">C0603</text>
<text x="261.7" y="111.3">4V</text>
<text x="261.7" y="113.9">C0603</text>
<text x="24.2" y="118.4">5V</text>
<text x="125.3" y="118.4">3V3</text>
<text x="202.7" y="114.9" transform="rotate(-90 202.7 114.9)">2</text>
<text x="243.9" y="119">R0603</text>
<text x="35.1" y="124">4</text>
<text x="55.2" y="124">3</text>
<text x="60.5" y="124">1</text>
<text x="73.7" y="124">2</text>
<text x="180.4" y="121.5">GND</text>
<text x="200.7" y="124">GND</text>
<text x="256.6" y="124">GND</text>
<text x="86.4" y="131.7">R0603</text>
<text x="116.9" y="126.6">R0603</text>
<text x="144.8" y="126.6">R0603</text>
<text x="15.3" y="136.7">C0603</text>
<text x="15.3" y="134.2">25V</text>
<text x="35.1" y="134.1">1</text>
<text x="55.2" y="134.1">5</text>
<text x="73.7" y="136.7">50V</text>
<text x="81.3" y="136.7">C0603</text>
<text x="104.2" y="136.7">4V</text>
<text x="155" y="136.7">LED0603</text>
<text x="45.2" y="140.3" transform="rotate(-90 45.2 140.3)">2</text>
<text x="104.2" y="139.3">C0603</text>
<text x="22.9" y="146.9">GND</text>
<text x="43.2" y="149.4">GND</text>
<text x="86.4" y="144.4">R0603</text>
<text x="99.1" y="149.4">GND</text>
<text x="149.9" y="149.4">GND</text>
<text x="24.2" y="166.7">5V</text>
<text x="124.8" y="166.7">2V5</text>
<text x="35.1" y="172.2">4</text>
<text x="55.2" y="172.2">3</text>
<text x="60.5" y="172.2">1</text>
<text x="73.7" y="172.3">2</text>
<text x="172.8" y="170.3">GND</text>
<text x="180.4" y="170.3">GND</text>
<text x="188" y="170.3">GND</text>
<text x="195.6" y="170.3">GND</text>
<text x="205.8" y="170.3">GND</text>
<text x="215.9" y="170.3">GND</text>
<text x="226.1" y="170.3">GND</text>
<text x="236.3" y="170.3">GND</text>
<text x="246.4" y="170.3">GND</text>
<text x="256.6" y="170.3">GND</text>
<text x="264.2" y="170.3">GND</text>
<text x="271.8" y="170.3">GND</text>
<text x="86.4" y="179.9">R0603</text>
<text x="114.3" y="174.8">R0603</text>
<text x="15.3" y="182.5">C0603</text>
<text x="15.3" y="185">25V</text>
<text x="35.1" y="182.4">1</text>
<text x="55.2" y="182.4">5</text>
<text x="73.7" y="185">50V</text>
<text x="81.3" y="185">C0603</text>
<text x="104.2" y="185">4V</text>
<text x="45.2" y="188.5" transform="rotate(-90 45.2 188.5)">2</text>
<text x="104.2" y="187.5">C0603</text>
<text x="221.5" y="189.6">Title</text>
<text x="22.9" y="195.2">GND</text>
<text x="43.2" y="197.7">GND</text>
<text x="86.4" y="192.6">R0603</text>
<text x="99.1" y="197.7">GND</text>
<text x="221.3" y="197.2">Size</text>
<text x="229.7" y="197.4">Document Number</text>
<text x="285.5" y="197.2">Rev</text>
<text x="286.3" y="200.5">V1.0</text>
<text x="221.8" y="204.8">Date:</text>
<text x="269.3" y="204.8">Sheet</text>
<text x="281.7" y="204.8">of</text>
</g>
<g font-size="2.3" fill="#000080">
<text x="30.5" y="19.9">J24</text>
<text x="73.7" y="22.4">R307</text>
<text x="91.5" y="22.4">0R</text>
<text x="101.6" y="27.5">C1</text>
<text x="116.9" y="27.5">C2</text>
<text x="137.2" y="27.5">C3</text>
<text x="149.9" y="27.5">C4</text>
<text x="101.6" y="30.1">100uF</text>
<text x="116.9" y="30.1">NC</text>
<text x="137.2" y="30.1">0.1uF</text>
<text x="149.9" y="30.1">10uF</text>
<text x="188" y="35.1">R1</text>
<text x="200.7" y="35.1">4.7K</text>
<text x="246.4" y="32.6">SSM3J328R-LF</text>
<text x="249" y="30.1">Q1</text>
<text x="30.5" y="42.8">DC005</text>
<text x="212.4" y="42.8">D1</text>
<text x="212.4" y="45.8">ZMM5V6</text>
<text x="233.7" y="42.8">R2</text>
<text x="233.7" y="45.3">47K</text>
<text x="33.1" y="59.5">U1</text>
<text x="33.1" y="62.6">MP2482DN</text>
<text x="66.1" y="68.2">C5</text>
<text x="66.1" y="70.7">0.1uF</text>
<text x="78.8" y="68.2">L1</text>
<text x="78.8" y="70.7">10uH</text>
<text x="137.2" y="68.2">SW6</text>
<text x="137.2" y="70.7">SW_6P</text>
<text x="17.8" y="75.8">R3</text>
<text x="17.8" y="78.3">4.7K</text>
<text x="81.3" y="80.9">R4</text>
<text x="88.9" y="78.3">40.2K</text>
<text x="114.3" y="80.9">C7</text>
<text x="114.3" y="83.4">NC</text>
<text x="126" y="83.4">D2</text>
<text x="26.2" y="88">C8</text>
<text x="94" y="85.9">C6</text>
<text x="94" y="88.5">100uF</text>
<text x="25.4" y="90.8">1uF</text>
<text x="66.1" y="91">D3</text>
<text x="66.1" y="93.6">SS54C</text>
<text x="81.3" y="91">R5</text>
<text x="81.3" y="93.6">7.68K</text>
<text x="122" y="91">SMAJ5.0CA</text>
<text x="223.6" y="93.6">L2</text>
<text x="266.7" y="91">R6</text>
<text x="266.7" y="93.6">0R</text>
<text x="195.6" y="96.1">U3</text>
<text x="200.7" y="96.1">RT8096CHGJ5</text>
<text x="223.6" y="96.1">2.2uH</text>
<text x="175.3" y="103.7">C9</text>
<text x="175.3" y="106.3">10uF</text>
<text x="228.6" y="103.7">R7</text>
<text x="241.4" y="103.7">30K</text>
<text x="261.7" y="106.3">C11</text>
<text x="228.6" y="108.8">C10</text>
<text x="238.8" y="108.8">68pF</text>
<text x="261.7" y="108.8">47uF</text>
<text x="66.1" y="119">L3</text>
<text x="228.6" y="116.4">R8</text>
<text x="243.9" y="116.4">30K</text>
<text x="38.1" y="121.5">U4</text>
<text x="43.2" y="121.5">RT8096CHGJ5</text>
<text x="66.1" y="121.5">2.2uH</text>
<text x="116.9" y="124">0R</text>
<text x="129.6" y="124">R10</text>
<text x="144.8" y="124">1K</text>
<text x="15.3" y="129.1">C13</text>
<text x="15.3" y="131.7">10uF</text>
<text x="68.6" y="129.1">R11</text>
<text x="86.4" y="129.1">90.9K</text>
<text x="104.2" y="131.7">C14</text>
<text x="156.5" y="131.7">LED1</text>
<text x="73.7" y="134.2">C12</text>
<text x="81.3" y="134.2">68pF</text>
<text x="104.2" y="134.2">47uF</text>
<text x="156.5" y="134.7">RED</text>
<text x="71.2" y="141.8">R12</text>
<text x="86.4" y="141.8">20K</text>
<text x="172.8" y="151">SS6</text>
<text x="172.8" y="154">M3X6mm</text>
<text x="180.4" y="151">SS7</text>
<text x="180.4" y="154">M3X6mm</text>
<text x="188" y="151">SS8</text>
<text x="188" y="154">M3X6mm</text>
<text x="195.6" y="151">SS9</text>
<text x="195.6" y="154">M3X6mm M3X5mm M3X5mm M3X5mm M3X5mm M3X5mm M3X5mm</text>
<text x="205.8" y="151">SS1</text>
<text x="215.9" y="151">SS2</text>
<text x="226.1" y="151">SS3</text>
<text x="236.3" y="151">SS4</text>
<text x="246.4" y="151">SS5</text>
<text x="256.6" y="151">SS10</text>
<text x="264.2" y="151">SS11</text>
<text x="264.2" y="154">M3X5mm</text>
<text x="271.8" y="151">SS12</text>
<text x="271.8" y="154">M3X5mm</text>
<text x="66.1" y="167.2">L4</text>
<text x="38.1" y="169.8">U5</text>
<text x="43.2" y="169.8">RT8096CHGJ5</text>
<text x="66.1" y="169.8">2.2uH</text>
<text x="114.3" y="169.8">R13</text>
<text x="114.3" y="172.3">0R</text>
<text x="15.3" y="177.4">C16</text>
<text x="15.3" y="179.9">10uF</text>
<text x="68.6" y="177.4">R14</text>
<text x="86.4" y="177.4">124K</text>
<text x="104.2" y="179.9">C17</text>
<text x="73.7" y="182.5">C15</text>
<text x="81.3" y="182.5">68pF</text>
<text x="104.2" y="182.5">47uF</text>
<text x="71.2" y="190.1">R15</text>
<text x="86.4" y="190.1">39K</text>
</g>
<g font-size="2.3" fill="#004080">
<text x="50.6" y="24">P</text>
<text x="49.1" y="31.6">G2</text>
<text x="49.1" y="34.1">G3</text>
<text x="34.3" y="67.1">IN</text>
<text x="47.7" y="67.1">BST</text>
<text x="34.3" y="72.2">VCC</text>
<text x="34.3" y="77.3">PG</text>
<text x="48.3" y="74.8">SW</text>
<text x="138.5" y="74.8">6</text>
<text x="147.4" y="74.8">3</text>
<text x="34.3" y="82.4">EN</text>
<text x="41.7" y="82.6" transform="rotate(-90 41.7 82.6)">GND</text>
<text x="46.8" y="82.6" transform="rotate(-90 46.8 82.6)">E</text>
<text x="49.2" y="82.4">FB</text>
<text x="138.5" y="79.8">5</text>
<text x="147.4" y="79.8">2</text>
<text x="138.5" y="84.9">4</text>
<text x="147.4" y="84.9">1</text>
<text x="196.9" y="100.2">VIN</text>
<text x="206.8" y="100.2">LX</text>
<text x="196.9" y="110.3">EN</text>
<text x="204.3" y="110.5" transform="rotate(-90 204.3 110.5)">GND</text>
<text x="206.7" y="110.3">FB</text>
<text x="39.4" y="125.6">VIN</text>
<text x="49.4" y="125.6">LX</text>
<text x="39.4" y="135.7">EN</text>
<text x="46.8" y="135.9" transform="rotate(-90 46.8 135.9)">GND</text>
<text x="49.2" y="135.7">FB</text>
<text x="39.4" y="173.8">VIN</text>
<text x="49.4" y="173.8">LX</text>
<text x="39.4" y="184">EN</text>
<text x="46.8" y="184.2" transform="rotate(-90 46.8 184.2)">GND</text>
<text x="49.2" y="184">FB</text>
</g>
<g font-size="2.3" fill="#f00">
<text x="246.9" y="98.4">DCDC_1V2_1</text>
<text x="86.9" y="123.8">DCDC_3V3_1R9</text>
<text x="89.5" y="172">DCDC_2V5_1</text>
</g>
<g font-size="2">
<text x="241.3" y="181.2">东莞野火电子技术有限公司</text>
<text x="241.3" y="183.5">https://fire-stm32.taobao.com</text>
<text x="246.2" y="191.1">野火_EP4CE10_Pro_原理图</text>
<text x="222.3" y="199.5">A4</text>
<text x="252.3" y="199.5">电源供电</text>
<text x="230.2" y="204.3">Friday, September 15, 2023</text>
<text x="276.9" y="204.3">3</text>
<text x="286.3" y="204.3">15</text>
</g>
</svg>
